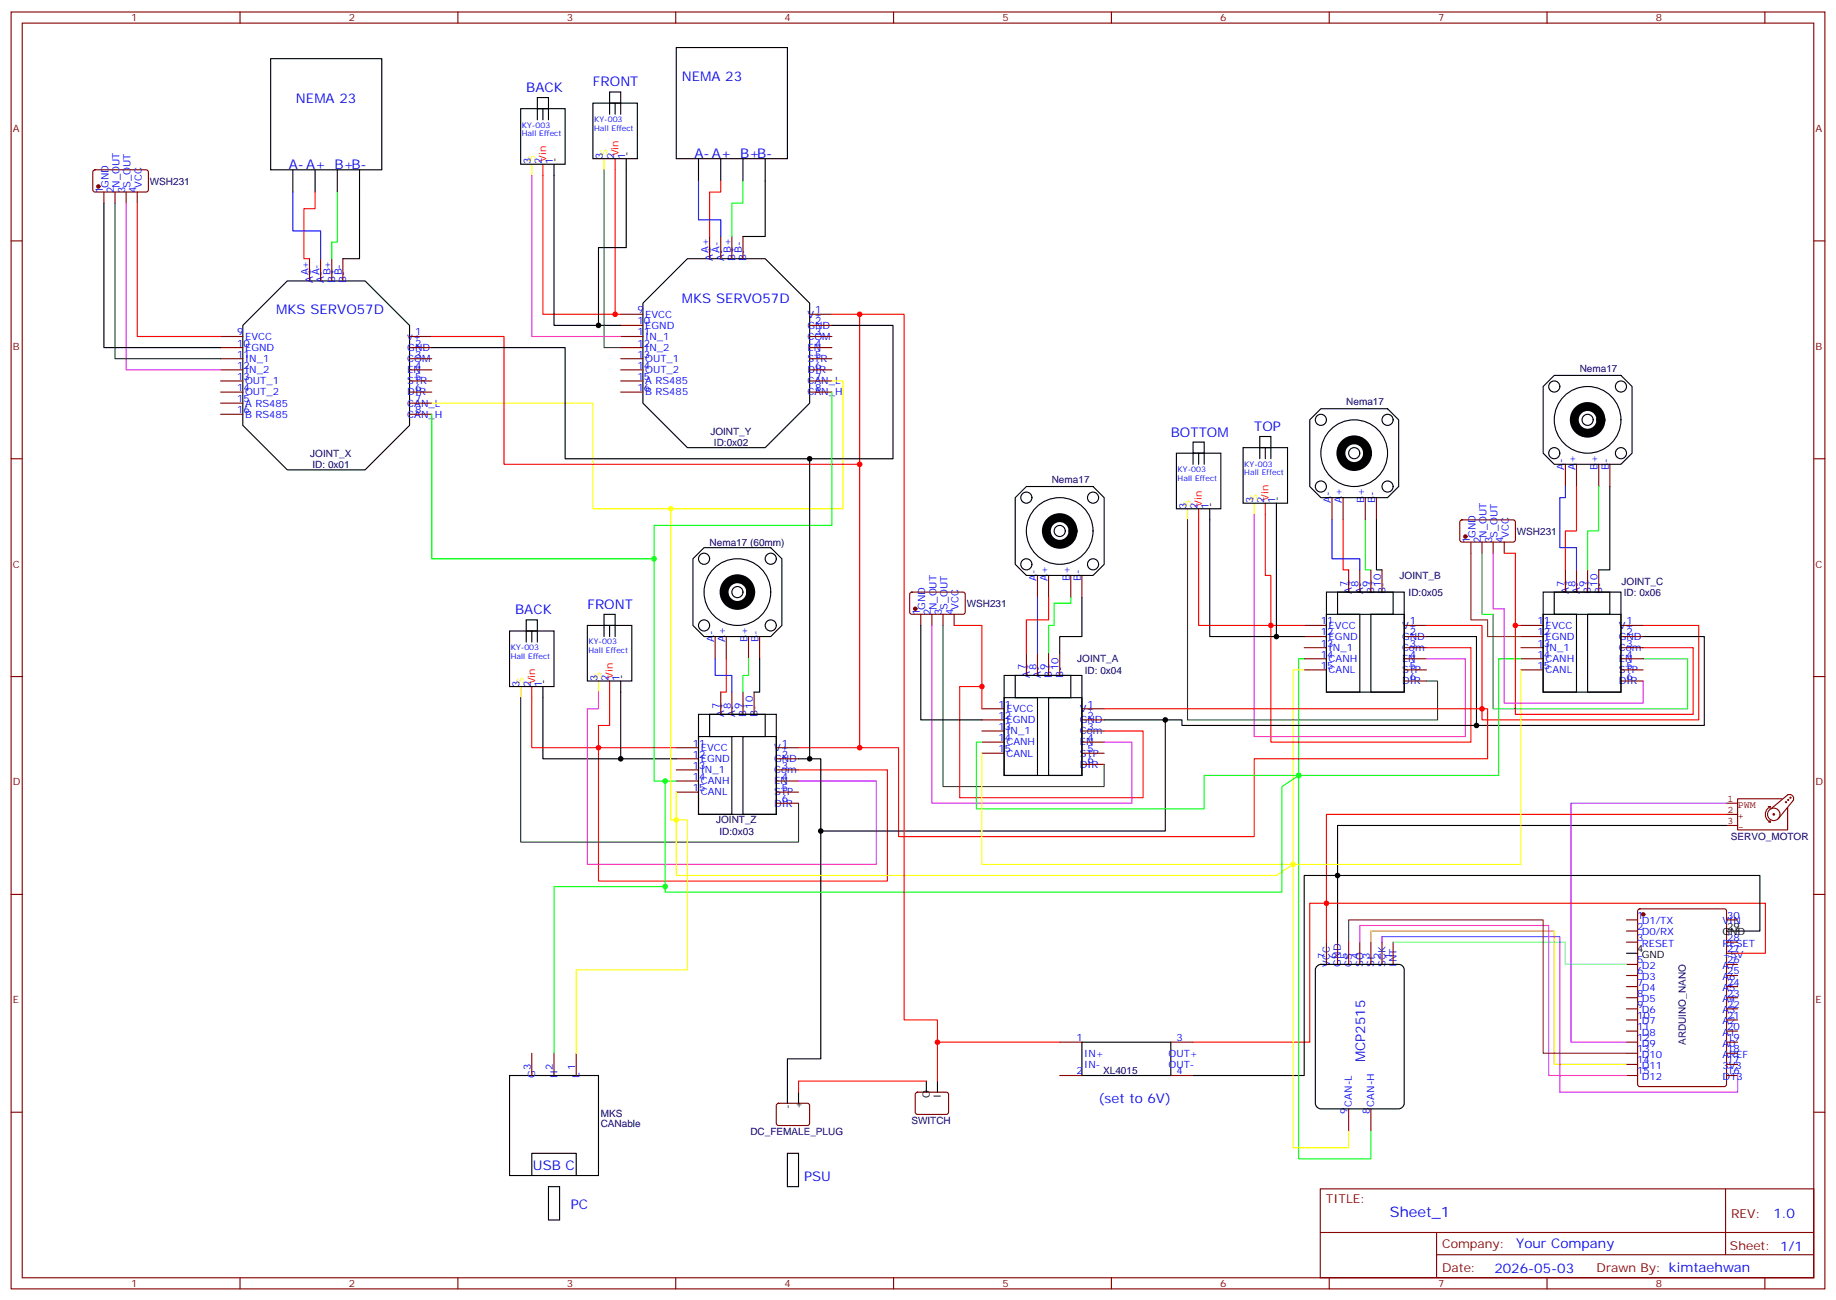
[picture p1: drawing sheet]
<svg xmlns="http://www.w3.org/2000/svg" width="583mm" height="413mm" viewBox="0 0 583 413" stroke-linecap="round" stroke-linejoin="round" font-family="sans-serif">
<g fill="none" stroke="#870000" stroke-width=".35">
<path d="M3.5 3.8h575.8v405.4h-575.8zM7.1 7.3h568.6v398.3h-568.6zM76.2 3.8v3.5M145.3 3.8v3.5M214.5 3.8v3.5M283.6 3.8v3.5M352.8 3.8v3.5M421.9 3.8v3.5M491.1 3.8v3.5M560.2 3.8v3.5M29.7 54.1l.5-.2 16.5 .1 .4 .6-.1 5.9-.6 .5-16.5-.1-.4-.6v-5.7zM3.5 76.5h3.6"/>
<path d="M33 61v3.5M36.5 61v3.5M40 61v3.5M43.6 61v3.5M225.2 75.1v7M228.8 75.1v7M232.3 75.1v7M235.8 75.1v7M575.7 76.5h3.6M98.2 82.1v7.1M101.8 82.1v7.1M105.3 82.1v7.1"/>
<path d="M108.8 82.1v7.1M197 99.8h7.1M257 99.8h7.1M70 106.8h7.1M70 110.3h7.1M70 113.9h7.1M70 117.4h7.1M130 106.8h7.1M130 110.3h7.1M130 113.9h7.1M130 117.4h7.1M197 103.3h7.1"/>
<path d="M197 106.8h7.1M197 110.3h7.1M197 113.9h7.1M197 117.4h7.1M257 103.3h7.1M257 106.8h7.1M257 110.3h7.1M257 113.9h7.1M257 117.4h7.1M70 120.9h7.1M70 124.5h7.1M70 128h7.1"/>
<path d="M70 131.5h7.1M130 120.9h7.1M130 124.5h7.1M130 128h7.1M130 131.5h7.1M197 120.9h7.1M197 124.5h7.1M257 120.9h7.1M257 124.5h7.1M3.5 145.6h3.6M422.8 158v7M426.3 158v7"/>
<path d="M433.4 158v7M436.9 158v7M496.9 147.4v7M500.4 147.4v7M507.5 147.4v7M511 147.4v7M575.7 145.6h3.6M463.6 165.2l.5-.2 16.5 .1 .4 .6-.1 6-.6 .4-16.5-.1-.4-.6v-5.7zM466.9 172.1v3.5M470.4 172.1v3.5M474 172.1v3.5M477.5 172.1v3.5"/>
<path d="M289 188.2l.5-.2h16.5l.4 .7-.1 5.9-.6 .4-16.5-.1-.5-.6v-5.6zM292.3 195v3.5M295.8 195v3.5M299.3 195v3.5M302.9 195v3.5M329.3 182.7v7M332.8 182.7v7M339.9 182.7v7M343.4 182.7v7M414 198.5h7M428.1 180.9v7.1M431.6 180.9v7.1"/>
<path d="M435.2 180.9v7.1M438.7 180.9v7.1M445.7 198.5h7.1M482.8 198.5h7M496.9 180.9v7.1M500.4 180.9v7.1M503.9 180.9v7.1M507.5 180.9v7.1M514.5 198.5h7.1M3.5 214.8h3.6M227 202.1v7M228.8 219.7v7.1"/>
<path d="M230.5 202.1v7M232.3 219.7v7.1M235.8 219.7v7.1M237.6 202.1v7M239.4 219.7v7.1M241.1 202.1v7M325.8 207.4v7M329.3 207.4v7M332.8 207.4v7M336.4 207.4v7M414 202.1h7M414 205.6h7"/>
<path d="M414 209.1h7M414 212.7h7M445.7 202.1h7.1M445.7 205.6h7.1M445.7 209.1h7.1M445.7 212.7h7.1M445.7 216.2h7.1M482.8 202.1h7M482.8 205.6h7M482.8 209.1h7M482.8 212.7h7M514.5 202.1h7.1"/>
<path d="M514.5 205.6h7.1M514.5 209.1h7.1M514.5 212.7h7.1M514.5 216.2h7.1M575.7 214.8h3.6M214.7 237.3h7M246.4 237.3h7.1M311.7 225h7M311.7 228.5h7M311.7 232.1h7M311.7 235.6h7M311.7 239.1h7"/>
<path d="M343.4 225h7.1M343.4 228.5h7.1M343.4 232.1h7.1M343.4 235.6h7.1M343.4 239.1h7.1M214.7 240.9h7M214.7 244.4h7M214.7 247.9h7M214.7 251.5h7M246.4 240.9h7.1M246.4 244.4h7.1M246.4 247.9h7.1"/>
<path d="M246.4 251.5h7.1M246.4 255h7.1M343.4 242.6h7.1M3.5 283.9h3.6M421 299.1v7M424.6 299.1v7M428.1 299.1v7M431.6 299.1v7M435.2 299.1v7M438.7 299.1v7M442.2 299.1v7M516.3 292h3.5"/>
<path d="M516.3 295.6h3.5M516.3 299.1h3.5M520.1 288.7l.4-.2h26.8l.7 .4v55.3l-.4 .7h-27.1l-.6-.4-.1-55.3zM548 292h3.6M548 299.1h3.6M575.7 283.9h3.6M516.3 306.1h3.5M516.3 309.7h3.5M516.3 313.2h3.5M516.3 316.7h3.5M548 306.1h3.6M548 309.7h3.6"/>
<path d="M548 313.2h3.6M548 316.7h3.6M548 302.6h3.6M168.8 334.4v7M175.9 334.4v7M182.9 334.4v7M336.4 330.8h7M371.7 330.8h7M516.3 320.3h3.5M516.3 323.8h3.5M516.3 327.3h3.5M516.3 330.8h3.5"/>
<path d="M516.3 334.4h3.5M516.3 337.9h3.5M548 320.3h3.6M548 323.8h3.6M548 327.3h3.6M548 330.8h3.6M548 334.4h3.6M548 337.9h3.6M3.5 353.1h3.6M246.6 350.4l.5-.2 9.5 .1 .4 .6-.1 6-.6 .4-9.5-.1-.4-.6v-5.7zM290.7 346.9l.5-.2 9.5 .1 .4 .6-.1 5.9-.6 .5-9.5-.1-.4-.6v-5.7zM336.4 341.4h7"/>
<path d="M371.7 341.4h7M428.1 352v7.1M435.2 352v7.1M516.3 341.4h3.5M548 341.4h3.6M575.7 353.1h3.6M419.1 377.4h156.6v28.2h-156.6zM547.7 377.4v20.9M419.1 391.2h156.5M456 398.3h119.6M456 391.2v14.2M76.2 405.6v3.6"/>
<path d="M145.3 405.6v3.6M214.5 405.6v3.6M283.6 405.6v3.6M352.8 405.6v3.6M421.9 405.6v3.6M491.1 405.6v3.6M560.2 405.6v3.6"/>
</g>
<g fill="#870000" stroke="#870000" stroke-width=".35">
<circle cx="521.6" cy="290.3" r=".53"/>
<circle cx="465.1" cy="170.3" r=".53"/>
<circle cx="290.5" cy="193.3" r=".53"/>
<circle cx="31.2" cy="59.2" r=".53"/>
</g>
<g fill="none" stroke="#000" stroke-width=".35">
<path d="M85.9 18.6h35.3v35.3h-35.3zM214.7 15.1h35.2v35.3h-35.2zM165.3 34.5h14.1v17.6h-14.1zM170.6 31h3.5v3.5h-3.5zM170.6 34.5v3.5M172.3 34.5v3.5M174.1 34.5v3.5M188.2 32.7h14.1v17.7h-14.1zM193.5 29.2h3.5v3.5h-3.5zM193.5 32.7v3.6M195.3 32.7v3.6M197 32.7v3.6"/>
<path d="M93 53.9v7.1M100 53.9v7.1M107.1 53.9v7.1M114.1 53.9v28.2h-5.3M175.9 52.1v51.2h21.1M198.8 50.4v28.2h-8.8v24.7M221.7 50.4v7M228.8 50.4v7M235.8 50.4v7M242.9 50.4v24.7h-7.1M33 64.5v45.8h37M91.2 89.2h24.7l14.1 14.1v31.7l-14.1 14.2h-24.7l-14.1-14.2v-31.7z"/>
<path d="M204.1 96.2l14.1-14.1h24.7l14.1 14.1v31.8l-14.1 14.1h-24.7l-14.1-14.1zM264.1 103.3h19.4v42.3h-104.1v-35.3h-42.3M399.9 138.6h3.5v3.5h-3.5zM415.7 133.3l3.6-3.5h21.1l3.6 3.5v21.1l-3.6 3.6h-21.1l-3.6-3.6zM489.8 122.7l3.6-3.5h21.1l3.6 3.5v21.2l-3.6 3.5h-21.1l-3.6-3.5zM257 145.6v95.3M322.3 158l3.5-3.6h21.2l3.5 3.6v21.1l-3.5 3.6h-21.2l-3.5-3.6zM373.4 143.9h14.1v17.6h-14.1zM378.7 140.3h3.5v3.6h-3.5zM378.7 143.9v3.5M380.5 143.9v3.5M382.2 143.9v3.5"/>
<path d="M394.6 142.1h14.1v17.6h-14.1zM399.9 142.1v3.5M401.6 142.1v3.5M403.4 142.1v3.5M405.2 159.7v42.4h8.8M511 154.4v26.5h-3.5M220 177.4l3.5-3.6h21.2l3.5 3.6v21.1l-3.5 3.6h-21.2l-3.5-3.6zM384 161.5v40.6h21.2M436.9 165v15.9h1.8M167 196.8h3.6v3.5h-3.6zM186.4 198.5h14.2v17.7h-14.2zM191.7 195h3.6v3.5h-3.6z"/>
<path d="M191.7 198.5v3.6M193.5 198.5v3.6M195.3 198.5v3.6M292.3 198.5v30h19.4M343.4 189.7v12.4h-7v5.3M421 195h10.6v24.7h-10.6zM421 188h24.7v31.7h-24.7zM424.6 188h17.6v7h-17.6zM435.2 195h10.5v24.7h-10.5zM489.8 195h10.6v24.7h-10.6zM489.8 188h24.7v31.7h-24.7zM493.4 188h17.6v7h-17.6z"/>
<path d="M503.9 195h10.6v24.7h-10.6zM161.7 200.3h14.2v17.6h-14.2zM167 200.3v3.5M168.8 200.3v3.5M170.6 200.3v3.5M172.3 217.9v23h24.7M197 216.2v24.7h17.7M241.1 209.1v10.6h-1.7M318.7 214.4h24.7v31.8h-24.7zM322.3 214.4h17.6v7.1h-17.6zM452.8 202.1h15.9v28.2h72.3v-28.2h-19.4M221.7 233.8h10.6v24.7h-10.6z"/>
<path d="M221.7 226.8h24.7v31.7h-24.7zM225.2 226.8h17.7v7h-17.7zM235.8 233.8h10.6v24.7h-10.6zM318.7 221.5h10.6v24.7h-10.6zM332.8 221.5h10.6v24.7h-10.6zM350.5 228.5h24.7v1.8h93.5M369.9 228.5v35.3h-109.4M253.5 240.9h7v95.2h-10.6v14.1M548 262h-123.4v37.1M548 295.6h10.6v-17.7h-144.6v63.5h-35.3M418.1 306.7l1.2-.6h24.7l.9 .3 .6 .6 .2 .9v42.3l-.2 .9-.7 .7-.8 .2h-24.7l-.9-.3-.6-.7-.3-.8v-42.3zM516.3 302.6h3.5"/>
<path d="M343.4 330.8h28.3v10.6h-28.3zM161.7 341.4h28.3v31.8h-28.3zM253.5 346.7v3.5M294 343.2v3.5M297.6 343.2v3.5M168.8 373.2v-7.1h14.1v7.1M174.1 376.7h3.5v10.6h-3.5zM249.9 366.1h3.6v10.6h-3.6z"/>
<circle cx="419.3" cy="133.3" r="1.76"/>
<circle cx="440.4" cy="133.3" r="1.76"/>
<circle cx="493.4" cy="122.7" r="1.76"/>
<circle cx="503.9" cy="133.3" r="10.6"/>
<circle cx="503.9" cy="133.3" r="1.76"/>
<circle cx="514.5" cy="122.7" r="1.76"/>
<circle cx="325.8" cy="158" r="1.76"/>
<circle cx="347" cy="158" r="1.76"/>
<circle cx="419.3" cy="154.4" r="1.76"/>
<circle cx="429.9" cy="143.9" r="10.6"/>
<circle cx="429.9" cy="143.9" r="1.76"/>
<circle cx="440.4" cy="154.4" r="1.76"/>
<circle cx="493.4" cy="143.9" r="1.76"/>
<circle cx="514.5" cy="143.9" r="1.76"/>
<circle cx="223.5" cy="177.4" r="1.76"/>
<circle cx="244.7" cy="177.4" r="1.76"/>
<circle cx="325.8" cy="179.1" r="1.76"/>
<circle cx="336.4" cy="168.6" r="10.6"/>
<circle cx="336.4" cy="168.6" r="1.76"/>
<circle cx="347" cy="179.1" r="1.76"/>
<circle cx="223.5" cy="198.5" r="1.76"/>
<circle cx="234.1" cy="188" r="10.6"/>
<circle cx="234.1" cy="188" r="1.76"/>
<circle cx="244.7" cy="198.5" r="1.76"/>
</g>
<g fill="none" stroke="#850000" stroke-width=".35">
<path d="M548 255h3.6M548 258.5h3.6M561.3 256h.7M562 256l-.2 .6M562 256.1a2.68 2.68 0 0 0-1.6 2.4 2.68 2.68 0 0 0 1.6 2.5M562.2 256.8l5.2-4.5a1.31 1.31 0 0 1 1.6 .3 1.31 1.31 0 0 1 .2 1.5l-4.8 5.8M563.3 258.5l-.3-.2-.2 .2 .4 .2M565 258.5a1.98 1.98 0 0 0-2.9-1.7 1.98 1.98 0 0 0-.1 3.4 1.98 1.98 0 0 0 3-1.5M565.7 253.6h-14.1v9.9h15.8v-7.1M567.1 254.6l-.2-.1-.2 .1 .3 .2M567.8 253.9l-.2-.1-.2 .1 .4 .1M568.5 253.2l-.2-.2-.2 .2 .4 .1"/>
<path d="M548 262h3.6M561.4 261h.6M561.8 260.5l.2 .5"/>
</g>
<path d="M548 255h-49.3v75.8h17.6M438.7 299.1v-1.8h56.4v49.4h56.5v-5.3" fill="none" stroke="#90f" stroke-width=".35"/>
<path d="M442.2 299.1h54.7v7h19.4" fill="none" stroke="#0ff" stroke-width=".35"/>
<path d="M435.2 299.1v-3.5h58.2v42.3h22.9" fill="none" stroke="#f90" stroke-width=".35"/>
<path d="M168.8 55.7v51.1h28.2M40 64.5v52.9h30M398.1 163.3v70.5h67v-24.7h-12.3M474 175.6v17.7h3.5v29.9h44.1v-7M295.8 198.5v56.5h63.5v-19.4h-8.8M190 219.7v5.3h-3.6v49.4h91.8v-26.5h-24.7M431.6 299.1v-5.3h60v47.6h24.7" fill="none" stroke="#f0f" stroke-width=".35"/>
<path d="M428.1 299.1v-7.1h61.7v42.4h26.5" fill="none" stroke="#633" stroke-width=".35"/>
<g fill="none" stroke="#f00" stroke-width=".35">
<path d="M172.3 52.1v47.7h23M195.3 50.4v49.4h1.7M228.8 57.4v3.6h-3.6v14.1M43.6 64.5v42.3h26.4M100 61v5.3h-3.5v15.8h1.7M264.1 99.8h22.9v224h10.6v7M272.9 99.8v137.5M137.1 106.8h22.9v40.6h112.9M401.6 159.7v23h1.8v15.8h-22.9v-37M500.4 154.4v14.2h-3.5v12.3M426.3 165v15.9h1.8M477.5 175.6h3.5v22.9"/>
<path d="M302.9 198.5h8.8v26.5M332.8 189.7v7.1h-7v10.6M414 198.5h-10.6v37.1h63.5v-30h-14.1M452.8 198.5h17.6v30h68.8v-30h-17.6M482.8 198.5h-1.8v28.3h56.5v-21.2h-15.9M193.5 216.2v14.1h-3.5v7h-21.2v-19.4M230.5 209.1v10.6h-1.7M311.7 217.9h-7.1v35.3h58.2v-21.1h-12.3M214.7 237.3h-24.7v42.4h91.7v-35.3h-28.2M350.5 225h121.7v15.9h-74.1v24.7h-112.9v-28.3h-31.7M548 258.5h-127v28.2h-5.3v44.1h-37M421 299.1v-12.4h139.4v15.9h-8.8"/>
<path d="M336.4 330.8h-38.8v12.4M294 343.2h-40.5v3.5"/>
</g>
<g fill="none" stroke="#000" stroke-width="2.8">
<circle cx="503.9" cy="133.3" r="4.2"/>
<circle cx="429.9" cy="143.9" r="4.2"/>
<circle cx="336.4" cy="168.6" r="4.2"/>
<circle cx="234.1" cy="188" r="4.2"/>
</g>
<g fill="none" stroke="#0f0" stroke-width=".35">
<path d="M235.8 57.4v7.1h-3.5v10.6M107.1 61v15.8h-1.8v5.3M137.1 131.5v45.9h70.5M264.1 124.5v42.3h-56.5v81.1h3.5M507.5 154.4v14.2h-3.6v12.3M433.4 165v15.9h1.8M339.9 189.7v1.8h-5.3v7h-1.8v8.9M237.6 209.1v5.3h-1.8v5.3M414 209.1h-1.8v158.8h23v-8.8M482.8 209.1h-7.1v37.1h-63.5M311.7 235.6h-1.8v21.2h72.3v-10.6h30M412.2 246.2l-5.3 3.5v33.5h-195.8v-35.3h3.6"/>
<path d="M211.1 281.4h-35.2v53"/>
</g>
<path d="M137.1 128h51.1v33.5h24.7M264.1 120.9h3.5v40.6h-54.7v98.8h5.3v47.6h-35.3v26.5M414 212.7h-3.5v151.6h17.6v-5.2M482.8 212.7v61.7h-72.3M311.7 239.1v35.3h98.8M214.7 251.5v26.4h190.5l5.3-3.5" fill="none" stroke="#ff0" stroke-width=".35"/>
<path d="M466.9 175.6v21.2h5.3v5.3h10.6" fill="none" stroke="#630" stroke-width=".35"/>
<path d="M470.4 175.6v19.4h3.6v30h61.7v-15.9h-14.1" fill="none" stroke="#390" stroke-width=".35"/>
<path d="M168.8 52.1v3.6M191.7 50.4v3.5M398.1 159.7v3.6M376.9 161.5v3.5M165.3 217.9v3.6M190 216.2v3.5" fill="none" stroke="#fc0" stroke-width=".35"/>
<path d="M191.7 53.9v56.4h5.3M376.9 165v63.5h79.4v-12.3h-3.5M299.3 198.5v51.2h51.2v-7.1M165.3 221.5v45.8h88.2v-12.3" fill="none" stroke="#360" stroke-width=".35"/>
<path d="M36.5 64.5v49.4h33.5" fill="none" stroke="#060" stroke-width=".35"/>
<path d="M221.7 57.4v12.4h7.1v5.3M93 61v12.3h8.8v8.8M496.9 154.4v3.6h-1.8v15.8h5.3v7.1M422.8 165v12.4h8.8v3.5M329.3 189.7v17.7M227 209.1v5.3h5.3v5.3" fill="none" stroke="#00f" stroke-width=".35"/>
<circle cx="421" cy="286.7" r=".88" fill="#c00"/>
<circle cx="424.6" cy="277.9" r=".88" fill="#000"/>
<circle cx="412.2" cy="246.2" r=".88" fill="#0f0"/>
<g fill="#f00">
<circle cx="481" cy="198.5" r=".88"/>
<circle cx="403.4" cy="198.5" r=".88"/>
</g>
<g fill="#000">
<circle cx="405.2" cy="202.1" r=".88"/>
<circle cx="468.7" cy="230.3" r=".88"/>
</g>
<g fill="#f00">
<circle cx="311.7" cy="217.9" r=".88"/>
<circle cx="470.4" cy="225" r=".88"/>
</g>
<circle cx="197" cy="240.9" r=".88" fill="#000"/>
<circle cx="190" cy="237.3" r=".88" fill="#f00"/>
<g fill="#000">
<circle cx="369.9" cy="228.5" r=".88"/>
<circle cx="260.5" cy="263.8" r=".88"/>
</g>
<circle cx="410.5" cy="274.4" r=".88" fill="#ff0"/>
<circle cx="412.2" cy="246.2" r=".88" fill="#0f0"/>
<g fill="#f00">
<circle cx="195.3" cy="99.8" r=".88"/>
<circle cx="297.6" cy="330.8" r=".88"/>
<circle cx="272.9" cy="237.3" r=".88"/>
</g>
<circle cx="214.7" cy="260.3" r=".88" fill="#ff0"/>
<circle cx="190" cy="103.3" r=".88" fill="#000"/>
<circle cx="272.9" cy="99.8" r=".88" fill="#f00"/>
<circle cx="212.9" cy="161.5" r=".88" fill="#ff0"/>
<circle cx="272.9" cy="147.4" r=".88" fill="#f00"/>
<g fill="#0f0">
<circle cx="211.1" cy="247.9" r=".88"/>
<circle cx="211.1" cy="281.4" r=".88"/>
<circle cx="207.6" cy="177.4" r=".88"/>
</g>
<g fill="#000">
<circle cx="257" cy="145.6" r=".88"/>
<circle cx="257" cy="240.9" r=".88"/>
</g>
<text font-size="4.6" fill="#00f" x="441.2" y="386.4">Sheet_1</text>
<g font-size="4.2" fill="#00f">
<text x="167" y="29.2">BACK</text>
<text x="188.2" y="27.4">FRONT</text>
<text x="216.4" y="25.7">NEMA 23</text>
<text x="94" y="32.6">NEMA 23</text>
<text x="91.6" y="53.7">A-A+ B+B-</text>
<text x="220.4" y="50.1">A-A+ B+B-</text>
<text x="87.7" y="99.8">MKS SERVO57D</text>
<text x="216.4" y="96.2">MKS SERVO57D</text>
<text x="398.1" y="136.8">TOP</text>
<text x="371.7" y="138.6">BOTTOM</text>
<text x="163.5" y="195">BACK</text>
<text x="186.4" y="193.3">FRONT</text>
<text x="433.3" y="337.2" transform="rotate(-90 433.3 337.2)">MCP2515</text>
<text x="348.7" y="350.2">(set to 6V)</text>
<text x="169.2" y="371.3">USB C</text>
<text x="255.2" y="374.9">PSU</text>
<text x="181.2" y="383.8">PC</text>
<text x="562.9" y="386.7">1.0</text>
<text x="481.3" y="396.2">Your Company</text>
<text x="474.4" y="404">2026-05-03</text>
</g>
<g font-size="3.9" fill="#800">
<text x="420.9" y="382">TITLE:</text>
<text x="549.5" y="386.7">REV:</text>
<text x="457.8" y="396.2">Company:</text>
<text x="549.1" y="396.8">Sheet: 1/1</text>
<text x="457.8" y="403.9">Date:</text>
<text x="506.8" y="403.9">Drawn By: kimtaehwan</text>
</g>
<g font-size="3.2" fill="#800">
<text x="41.6" y="6.8">1</text>
<text x="110.8" y="6.8">2</text>
<text x="179.9" y="6.8">3</text>
<text x="249.1" y="6.8">4</text>
<text x="318.2" y="6.8">5</text>
<text x="387.3" y="6.8">6</text>
<text x="456.5" y="6.8">7</text>
<text x="525.6" y="6.8">8</text>
<text x="4.1" y="41.9">A</text>
<text x="576.3" y="41.9">A</text>
<text x="4.1" y="111.1">B</text>
<text x="576.3" y="111.1">B</text>
<text x="4.1" y="180.2">C</text>
<text x="576.3" y="180.2">C</text>
<text x="4.1" y="249.3">D</text>
<text x="576.3" y="249.3">D</text>
<text x="4.1" y="318.5">E</text>
<text x="576.3" y="318.5">E</text>
<text x="41.6" y="408.6">1</text>
<text x="110.8" y="408.6">2</text>
<text x="179.9" y="408.6">3</text>
<text x="249.1" y="408.6">4</text>
<text x="318.2" y="408.6">5</text>
<text x="387.3" y="408.6">6</text>
<text x="456.5" y="408.6">7</text>
<text x="525.6" y="408.6">8</text>
</g>
<g font-size="3.2" fill="#00f">
<text x="168.5" y="52.1" transform="rotate(-90 168.5 52.1)">3</text>
<text x="172" y="52.1" transform="rotate(-90 172 52.1)">2</text>
<text x="175.5" y="52.1" transform="rotate(-90 175.5 52.1)">1</text>
<text x="191.4" y="50.4" transform="rotate(-90 191.4 50.4)">3</text>
<text x="194.9" y="50.4" transform="rotate(-90 194.9 50.4)">2</text>
<text x="198.4" y="50.4" transform="rotate(-90 198.4 50.4)">1</text>
<text x="34.4" y="59.7" transform="rotate(-90 34.4 59.7)">GND</text>
<text x="37.9" y="59.7" transform="rotate(-90 37.9 59.7)">N_OUT</text>
<text x="41.5" y="59.7" transform="rotate(-90 41.5 59.7)">S_OUT</text>
<text x="45" y="59.7" transform="rotate(-90 45 59.7)">VCC</text>
<text x="32.6" y="61.1" transform="rotate(-90 32.6 61.1)">1</text>
<text x="36.2" y="61.1" transform="rotate(-90 36.2 61.1)">2</text>
<text x="39.7" y="61.1" transform="rotate(-90 39.7 61.1)">3</text>
<text x="43.2" y="61.1" transform="rotate(-90 43.2 61.1)">4</text>
<text x="224.9" y="80.4" transform="rotate(-90 224.9 80.4)">A+</text>
<text x="226.3" y="82.8" transform="rotate(-90 226.3 82.8)">A+</text>
<text x="228.4" y="80.4" transform="rotate(-90 228.4 80.4)">A-</text>
<text x="229.8" y="82.8" transform="rotate(-90 229.8 82.8)">A-</text>
<text x="232" y="80.4" transform="rotate(-90 232 80.4)">B+</text>
<text x="233.4" y="82.8" transform="rotate(-90 233.4 82.8)">B+</text>
<text x="235.5" y="80.4" transform="rotate(-90 235.5 80.4)">B-</text>
<text x="236.9" y="82.8" transform="rotate(-90 236.9 82.8)">B-</text>
<text x="97.9" y="87.4" transform="rotate(-90 97.9 87.4)">A+</text>
<text x="99.3" y="89.9" transform="rotate(-90 99.3 89.9)">A+</text>
<text x="101.4" y="87.4" transform="rotate(-90 101.4 87.4)">A-</text>
<text x="102.8" y="89.9" transform="rotate(-90 102.8 89.9)">A-</text>
<text x="105" y="87.4" transform="rotate(-90 105 87.4)">B+</text>
<text x="106.4" y="89.9" transform="rotate(-90 106.4 89.9)">B+</text>
<text x="108.5" y="87.4" transform="rotate(-90 108.5 87.4)">B-</text>
<text x="109.9" y="89.9" transform="rotate(-90 109.9 89.9)">B-</text>
<text x="202.3" y="99.4">9</text>
<text x="204.8" y="100.8">EVCC</text>
<text x="256.3" y="100.8">V+</text>
<text x="258.8" y="99.4">1</text>
<text x="75.3" y="106.5">9</text>
<text x="77.8" y="107.9">EVCC</text>
<text x="129.3" y="107.9">v+</text>
<text x="131.8" y="106.5">1</text>
<text x="202.3" y="102.9">10</text>
<text x="202.3" y="106.5">11</text>
<text x="204.8" y="104.4">EGND</text>
<text x="204.8" y="107.9">IN_1</text>
<text x="256.3" y="104.4">GND</text>
<text x="256.3" y="107.9">COM</text>
<text x="258.8" y="102.9">2</text>
<text x="258.8" y="106.5">3</text>
<text x="75.3" y="110">10</text>
<text x="75.3" y="113.5">11</text>
<text x="77.8" y="111.4">EGND</text>
<text x="129.3" y="111.4">GND</text>
<text x="131.8" y="110">2</text>
<text x="131.8" y="113.5">3</text>
<text x="202.3" y="110">12</text>
<text x="202.3" y="113.5">13</text>
<text x="204.8" y="111.4">IN_2</text>
<text x="256.3" y="111.4">EN</text>
<text x="258.8" y="110">4</text>
<text x="258.8" y="113.5">5</text>
<text x="75.3" y="117.1">12</text>
<text x="77.8" y="114.9">IN_1</text>
<text x="77.8" y="118.5">IN_2</text>
<text x="129.3" y="114.9">COM</text>
<text x="129.3" y="118.5">EN</text>
<text x="131.8" y="117.1">4</text>
<text x="202.3" y="117.1">14</text>
<text x="204.8" y="114.9">OUT_1</text>
<text x="204.8" y="118.5">OUT_2</text>
<text x="256.3" y="114.9">STR</text>
<text x="256.3" y="118.5">DIR</text>
<text x="258.8" y="117.1">6</text>
<text x="75.3" y="120.6">13</text>
<text x="75.3" y="124.1">14</text>
<text x="77.8" y="122">OUT_1</text>
<text x="77.8" y="125.5">OUT_2</text>
<text x="129.3" y="122">STR</text>
<text x="129.3" y="125.5">DIR</text>
<text x="131.8" y="120.6">5</text>
<text x="131.8" y="124.1">6</text>
<text x="202.3" y="120.6">15</text>
<text x="202.3" y="124.1">16</text>
<text x="204.8" y="122">A RS485</text>
<text x="204.8" y="125.5">B RS485</text>
<text x="256.3" y="122">CAN_L</text>
<text x="256.3" y="125.5">CAN_H</text>
<text x="258.8" y="120.6">7</text>
<text x="258.8" y="124.1">8</text>
<text x="75.3" y="127.6">15</text>
<text x="75.3" y="131.2">16</text>
<text x="77.8" y="129">A RS485</text>
<text x="129.3" y="129">CAN_L</text>
<text x="131.8" y="127.6">7</text>
<text x="131.8" y="131.2">8</text>
<text x="77.8" y="132.6">B RS485</text>
<text x="129.3" y="132.6">CAN_H</text>
<text x="496.5" y="149.2" transform="rotate(-90 496.5 149.2)">A-</text>
<text x="500.1" y="149.2" transform="rotate(-90 500.1 149.2)">A+</text>
<text x="507.1" y="149.2" transform="rotate(-90 507.1 149.2)">B+</text>
<text x="510.6" y="149.2" transform="rotate(-90 510.6 149.2)">B-</text>
<text x="376.6" y="161.5" transform="rotate(-90 376.6 161.5)">3</text>
<text x="380.1" y="161.5" transform="rotate(-90 380.1 161.5)">2</text>
<text x="383.6" y="161.5" transform="rotate(-90 383.6 161.5)">1</text>
<text x="397.8" y="159.7" transform="rotate(-90 397.8 159.7)">3</text>
<text x="401.3" y="159.7" transform="rotate(-90 401.3 159.7)">2</text>
<text x="404.8" y="159.7" transform="rotate(-90 404.8 159.7)">1</text>
<text x="422.5" y="159.7" transform="rotate(-90 422.5 159.7)">A-</text>
<text x="426" y="159.7" transform="rotate(-90 426 159.7)">A+</text>
<text x="433" y="159.7" transform="rotate(-90 433 159.7)">B+</text>
<text x="436.6" y="159.7" transform="rotate(-90 436.6 159.7)">B-</text>
<text x="466.5" y="172.3" transform="rotate(-90 466.5 172.3)">1</text>
<text x="468.3" y="170.8" transform="rotate(-90 468.3 170.8)">GND</text>
<text x="470.1" y="172.3" transform="rotate(-90 470.1 172.3)">2</text>
<text x="471.8" y="170.8" transform="rotate(-90 471.8 170.8)">N_OUT</text>
<text x="473.6" y="172.3" transform="rotate(-90 473.6 172.3)">3</text>
<text x="475.4" y="170.8" transform="rotate(-90 475.4 170.8)">S_OUT</text>
<text x="477.1" y="172.3" transform="rotate(-90 477.1 172.3)">4</text>
<text x="478.9" y="170.8" transform="rotate(-90 478.9 170.8)">VCC</text>
<text x="329" y="184.4" transform="rotate(-90 329 184.4)">A-</text>
<text x="332.5" y="184.4" transform="rotate(-90 332.5 184.4)">A+</text>
<text x="339.5" y="184.4" transform="rotate(-90 339.5 184.4)">B+</text>
<text x="343.1" y="184.4" transform="rotate(-90 343.1 184.4)">B-</text>
<text x="427.7" y="186.2" transform="rotate(-90 427.7 186.2)">7</text>
<text x="429.2" y="188.7" transform="rotate(-90 429.2 188.7)">A+</text>
<text x="431.3" y="186.2" transform="rotate(-90 431.3 186.2)">8</text>
<text x="432.7" y="188.7" transform="rotate(-90 432.7 188.7)">A-</text>
<text x="434.8" y="186.2" transform="rotate(-90 434.8 186.2)">9</text>
<text x="436.2" y="188.7" transform="rotate(-90 436.2 188.7)">B+</text>
<text x="438.3" y="186.2" transform="rotate(-90 438.3 186.2)">10</text>
<text x="439.7" y="188.7" transform="rotate(-90 439.7 188.7)">B-</text>
<text x="496.5" y="186.2" transform="rotate(-90 496.5 186.2)">7</text>
<text x="497.9" y="188.7" transform="rotate(-90 497.9 188.7)">A+</text>
<text x="500.1" y="186.2" transform="rotate(-90 500.1 186.2)">8</text>
<text x="501.5" y="188.7" transform="rotate(-90 501.5 188.7)">A-</text>
<text x="503.6" y="186.2" transform="rotate(-90 503.6 186.2)">9</text>
<text x="505" y="188.7" transform="rotate(-90 505 188.7)">B+</text>
<text x="507.1" y="186.2" transform="rotate(-90 507.1 186.2)">10</text>
<text x="508.5" y="188.7" transform="rotate(-90 508.5 188.7)">B-</text>
<text x="291.9" y="195.2" transform="rotate(-90 291.9 195.2)">1</text>
<text x="293.7" y="193.7" transform="rotate(-90 293.7 193.7)">GND</text>
<text x="295.5" y="195.2" transform="rotate(-90 295.5 195.2)">2</text>
<text x="297.2" y="193.7" transform="rotate(-90 297.2 193.7)">N_OUT</text>
<text x="299" y="195.2" transform="rotate(-90 299 195.2)">3</text>
<text x="300.7" y="193.7" transform="rotate(-90 300.7 193.7)">S_OUT</text>
<text x="302.5" y="195.2" transform="rotate(-90 302.5 195.2)">4</text>
<text x="304.3" y="193.7" transform="rotate(-90 304.3 193.7)">VCC</text>
<text x="226.7" y="203.8" transform="rotate(-90 226.7 203.8)">A-</text>
<text x="230.2" y="203.8" transform="rotate(-90 230.2 203.8)">A+</text>
<text x="237.2" y="203.8" transform="rotate(-90 237.2 203.8)">B+</text>
<text x="240.8" y="203.8" transform="rotate(-90 240.8 203.8)">B-</text>
<text x="419.3" y="198.2">11</text>
<text x="419.3" y="201.7">12</text>
<text x="421.7" y="199.6">EVCC</text>
<text x="421.7" y="203.1">EGND</text>
<text x="445" y="199.6">V+</text>
<text x="445" y="203.1">GND</text>
<text x="447.5" y="198.2">1</text>
<text x="447.5" y="201.7">2</text>
<text x="488.1" y="198.2">11</text>
<text x="488.1" y="201.7">12</text>
<text x="490.5" y="199.6">EVCC</text>
<text x="490.5" y="203.1">EGND</text>
<text x="513.8" y="199.6">V+</text>
<text x="513.8" y="203.1">GND</text>
<text x="516.3" y="198.2">1</text>
<text x="516.3" y="201.7">2</text>
<text x="419.3" y="205.2">13</text>
<text x="419.3" y="208.8">14</text>
<text x="421.7" y="206.7">IN_1</text>
<text x="445" y="206.7">Com</text>
<text x="447.5" y="205.2">3</text>
<text x="447.5" y="208.8">4</text>
<text x="488.1" y="205.2">13</text>
<text x="488.1" y="208.8">14</text>
<text x="490.5" y="206.7">IN_1</text>
<text x="513.8" y="206.7">Com</text>
<text x="516.3" y="205.2">3</text>
<text x="516.3" y="208.8">4</text>
<text x="325.4" y="212.7" transform="rotate(-90 325.4 212.7)">7</text>
<text x="326.8" y="215.1" transform="rotate(-90 326.8 215.1)">A+</text>
<text x="329" y="212.7" transform="rotate(-90 329 212.7)">8</text>
<text x="330.4" y="215.1" transform="rotate(-90 330.4 215.1)">A-</text>
<text x="332.5" y="212.7" transform="rotate(-90 332.5 212.7)">9</text>
<text x="333.9" y="215.1" transform="rotate(-90 333.9 215.1)">B+</text>
<text x="336" y="212.7" transform="rotate(-90 336 212.7)">10</text>
<text x="337.4" y="215.1" transform="rotate(-90 337.4 215.1)">B-</text>
<text x="419.3" y="212.3">15</text>
<text x="421.7" y="210.2">CANH</text>
<text x="421.7" y="213.7">CANL</text>
<text x="445" y="210.2">EN</text>
<text x="445" y="213.7">STP</text>
<text x="447.5" y="212.3">5</text>
<text x="447.5" y="215.8">6</text>
<text x="488.1" y="212.3">15</text>
<text x="490.5" y="210.2">CANH</text>
<text x="490.5" y="213.7">CANL</text>
<text x="513.8" y="210.2">EN</text>
<text x="513.8" y="213.7">STP</text>
<text x="516.3" y="212.3">5</text>
<text x="516.3" y="215.8">6</text>
<text x="164.9" y="217.9" transform="rotate(-90 164.9 217.9)">3</text>
<text x="168.5" y="217.9" transform="rotate(-90 168.5 217.9)">2</text>
<text x="172" y="217.9" transform="rotate(-90 172 217.9)">1</text>
<text x="189.6" y="216.2" transform="rotate(-90 189.6 216.2)">3</text>
<text x="193.1" y="216.2" transform="rotate(-90 193.1 216.2)">2</text>
<text x="196.7" y="216.2" transform="rotate(-90 196.7 216.2)">1</text>
<text x="445" y="217.2">DIR</text>
<text x="513.8" y="217.2">DIR</text>
<text x="228.4" y="225" transform="rotate(-90 228.4 225)">7</text>
<text x="229.8" y="227.5" transform="rotate(-90 229.8 227.5)">A+</text>
<text x="232" y="225" transform="rotate(-90 232 225)">8</text>
<text x="233.4" y="227.5" transform="rotate(-90 233.4 227.5)">A-</text>
<text x="235.5" y="225" transform="rotate(-90 235.5 225)">9</text>
<text x="236.9" y="227.5" transform="rotate(-90 236.9 227.5)">B+</text>
<text x="239" y="225" transform="rotate(-90 239 225)">10</text>
<text x="240.4" y="227.5" transform="rotate(-90 240.4 227.5)">B-</text>
<text x="317" y="224.6">11</text>
<text x="319.4" y="226.1">EVCC</text>
<text x="342.7" y="226.1">V+</text>
<text x="345.2" y="224.6">1</text>
<text x="317" y="228.2">12</text>
<text x="317" y="231.7">13</text>
<text x="319.4" y="229.6">EGND</text>
<text x="319.4" y="233.1">IN_1</text>
<text x="342.7" y="229.6">GND</text>
<text x="342.7" y="233.1">Com</text>
<text x="345.2" y="228.2">2</text>
<text x="345.2" y="231.7">3</text>
<text x="220" y="237">11</text>
<text x="222.4" y="238.4">EVCC</text>
<text x="245.7" y="238.4">V+</text>
<text x="248.2" y="237">1</text>
<text x="317" y="235.2">14</text>
<text x="317" y="238.8">15</text>
<text x="319.4" y="236.6">CANH</text>
<text x="342.7" y="236.6">EN</text>
<text x="345.2" y="235.2">4</text>
<text x="345.2" y="238.8">5</text>
<text x="220" y="240.5">12</text>
<text x="220" y="244.1">13</text>
<text x="222.4" y="241.9">EGND</text>
<text x="222.4" y="245.5">IN_1</text>
<text x="245.7" y="241.9">GND</text>
<text x="245.7" y="245.5">Com</text>
<text x="248.2" y="240.5">2</text>
<text x="248.2" y="244.1">3</text>
<text x="319.4" y="240.2">CANL</text>
<text x="342.7" y="240.2">STP</text>
<text x="342.7" y="243.7">DIR</text>
<text x="345.2" y="242.3">6</text>
<text x="220" y="247.6">14</text>
<text x="220" y="251.1">15</text>
<text x="222.4" y="249">CANH</text>
<text x="245.7" y="249">EN</text>
<text x="248.2" y="247.6">4</text>
<text x="248.2" y="251.1">5</text>
<text x="222.4" y="252.5">CANL</text>
<text x="245.7" y="252.5">STP</text>
<text x="245.7" y="256">DIR</text>
<text x="248.2" y="254.6">6</text>
<text x="519.6" y="291.7">1</text>
<text x="521.1" y="293.4">D1/TX</text>
<text x="546.7" y="293.4">VIN</text>
<text x="548.2" y="291.7">30</text>
<text x="519.6" y="295.2">2</text>
<text x="519.6" y="298.7">3</text>
<text x="521.1" y="297">D0/RX</text>
<text x="548.2" y="298.7">28</text>
<text x="420.7" y="304.4" transform="rotate(-90 420.7 304.4)">7</text>
<text x="424.2" y="304.4" transform="rotate(-90 424.2 304.4)">6</text>
<text x="427.7" y="304.4" transform="rotate(-90 427.7 304.4)">5</text>
<text x="431.3" y="304.4" transform="rotate(-90 431.3 304.4)">4</text>
<text x="434.8" y="304.4" transform="rotate(-90 434.8 304.4)">3</text>
<text x="438.3" y="304.4" transform="rotate(-90 438.3 304.4)">2</text>
<text x="441.9" y="304.4" transform="rotate(-90 441.9 304.4)">1</text>
<text x="519.6" y="305.8">5</text>
<text x="521.1" y="300.5">RESET</text>
<text x="546.7" y="304">+5V</text>
<text x="546.7" y="300.5">RESET</text>
<text x="548.2" y="305.8">26</text>
<text x="548.2" y="302.3">27</text>
<text x="422.1" y="306.8" transform="rotate(-90 422.1 306.8)">VCC</text>
<text x="425.6" y="306.8" transform="rotate(-90 425.6 306.8)">GND</text>
<text x="429.2" y="306.8" transform="rotate(-90 429.2 306.8)">CS</text>
<text x="432.7" y="306.8" transform="rotate(-90 432.7 306.8)">SO</text>
<text x="436.2" y="306.8" transform="rotate(-90 436.2 306.8)">SI</text>
<text x="439.7" y="306.8" transform="rotate(-90 439.7 306.8)">SCK</text>
<text x="443.3" y="306.8" transform="rotate(-90 443.3 306.8)">INT</text>
<text x="519.6" y="309.3">6</text>
<text x="521.1" y="307.6">D2</text>
<text x="521.1" y="311.1">D3</text>
<text x="546.7" y="311.1">A6</text>
<text x="546.7" y="307.6">A7</text>
<text x="548.2" y="309.3">25</text>
<text x="519.6" y="312.8">7</text>
<text x="519.6" y="316.4">8</text>
<text x="521.1" y="314.6">D4</text>
<text x="546.7" y="314.6">A5</text>
<text x="548.2" y="316.4">23</text>
<text x="548.2" y="312.8">24</text>
<text x="519.6" y="319.9">9</text>
<text x="519.6" y="323.4">10</text>
<text x="521.1" y="318.1">D5</text>
<text x="521.1" y="321.7">D6</text>
<text x="546.7" y="321.7">A3</text>
<text x="546.7" y="318.1">A4</text>
<text x="548.2" y="323.4">21</text>
<text x="548.2" y="319.9">22</text>
<text x="519.6" y="327">11</text>
<text x="521.1" y="325.2">D7</text>
<text x="521.1" y="328.7">D8</text>
<text x="546.7" y="328.7">A1</text>
<text x="546.7" y="325.2">A2</text>
<text x="548.2" y="327">20</text>
<text x="341.7" y="330.5">1</text>
<text x="344.1" y="335.4">IN+</text>
<text x="370.9" y="335.4">OUT+</text>
<text x="373.4" y="330.5">3</text>
<text x="519.6" y="330.5">12</text>
<text x="519.6" y="334">13</text>
<text x="521.1" y="332.2">D9</text>
<text x="521.1" y="335.8">D10</text>
<text x="546.7" y="335.8">AREF</text>
<text x="546.7" y="332.2">A0</text>
<text x="548.2" y="334">18</text>
<text x="548.2" y="330.5">19</text>
<text x="168.5" y="339.7" transform="rotate(-90 168.5 339.7)">3</text>
<text x="175.5" y="339.7" transform="rotate(-90 175.5 339.7)">2</text>
<text x="182.6" y="339.7" transform="rotate(-90 182.6 339.7)">1</text>
<text x="341.7" y="341.1">2</text>
<text x="344.1" y="338.9">IN-</text>
<text x="370.9" y="338.9">OUT-</text>
<text x="373.4" y="341.1">4</text>
<text x="519.6" y="337.5">14</text>
<text x="519.6" y="341.1">15</text>
<text x="521.1" y="339.3">D11</text>
<text x="546.7" y="339.3">3V3</text>
<text x="548.2" y="341.1">16</text>
<text x="548.2" y="337.5">17</text>
<text x="169.9" y="342.1" transform="rotate(-90 169.9 342.1)">G</text>
<text x="176.9" y="342.1" transform="rotate(-90 176.9 342.1)">H</text>
<text x="184" y="342.1" transform="rotate(-90 184 342.1)">L</text>
<text x="521.1" y="342.8">D12</text>
<text x="546.7" y="342.8">D13</text>
<text x="427.7" y="353.8" transform="rotate(-90 427.7 353.8)">9</text>
<text x="429.2" y="351.3" transform="rotate(-90 429.2 351.3)">CAN-L</text>
<text x="434.8" y="353.8" transform="rotate(-90 434.8 353.8)">8</text>
<text x="436.2" y="351.3" transform="rotate(-90 436.2 351.3)">CAN-H</text>
</g>
<g font-size="3.2" fill="#fc0">
<text x="169.9" y="51.4" transform="rotate(-90 169.9 51.4)">S</text>
<text x="192.8" y="49.7" transform="rotate(-90 192.8 49.7)">S</text>
<text x="378" y="160.8" transform="rotate(-90 378 160.8)">S</text>
<text x="399.2" y="159" transform="rotate(-90 399.2 159)">S</text>
<text x="191" y="215.5" transform="rotate(-90 191 215.5)">S</text>
<text x="166.3" y="217.2" transform="rotate(-90 166.3 217.2)">S</text>
</g>
<g font-size="3.2" fill="#f00">
<text x="173.4" y="51.4" transform="rotate(-90 173.4 51.4)">Vin</text>
<text x="196.3" y="49.7" transform="rotate(-90 196.3 49.7)">Vin</text>
<text x="381.5" y="160.8" transform="rotate(-90 381.5 160.8)">Vin</text>
<text x="402.7" y="159" transform="rotate(-90 402.7 159)">Vin</text>
<text x="194.6" y="215.5" transform="rotate(-90 194.6 215.5)">Vin</text>
<text x="169.9" y="217.2" transform="rotate(-90 169.9 217.2)">Vin</text>
</g>
<g font-size="3.2">
<text x="176.9" y="51.4" transform="rotate(-90 176.9 51.4)">-</text>
<text x="199.8" y="49.7" transform="rotate(-90 199.8 49.7)">-</text>
<text x="385.1" y="160.8" transform="rotate(-90 385.1 160.8)">-</text>
<text x="406.2" y="159" transform="rotate(-90 406.2 159)">-</text>
<text x="198.1" y="215.5" transform="rotate(-90 198.1 215.5)">-</text>
<text x="173.4" y="217.2" transform="rotate(-90 173.4 217.2)">-</text>
<text x="546.7" y="297">GND</text>
<text x="548.2" y="295.2">29</text>
<text x="519.6" y="302.3">4</text>
<text x="521.1" y="304">GND</text>
<text x="251" y="352" transform="rotate(-90 251 352)">-</text>
<text x="254.5" y="352" transform="rotate(-90 254.5 352)">+</text>
<text x="295.1" y="348.5" transform="rotate(-90 295.1 348.5)">O</text>
<text x="298.6" y="348.5" transform="rotate(-90 298.6 348.5)">I</text>
</g>
<g font-size="3.2" fill="#000080">
<text x="47.6" y="58.6">WSH231</text>
<text x="501.4" y="118.1">Nema17</text>
<text x="427.3" y="128.7">Nema17</text>
<text x="225.5" y="137.9">JOINT_Y</text>
<text x="226.6" y="141.5">ID:0x02</text>
<text x="98.5" y="145">JOINT_X</text>
<text x="99.2" y="148.5">ID: 0x01</text>
<text x="333.9" y="153.4">Nema17</text>
<text x="225.2" y="173.2">Nema17 (60mm)</text>
<text x="481.5" y="169.7">WSH231</text>
<text x="444.3" y="183.8">JOINT_B</text>
<text x="514.7" y="185.6">JOINT_C</text>
<text x="447.1" y="189.1">ID:0x05</text>
<text x="515.5" y="189.1">ID: 0x06</text>
<text x="306.9" y="192.7">WSH231</text>
<text x="341.9" y="210.3">JOINT_A</text>
<text x="344.4" y="213.8">ID: 0x04</text>
<text x="227.3" y="261.3">JOINT_Z</text>
<text x="228.4" y="265">ID:0x03</text>
<text x="549.4" y="266.7">SERVO_MOTOR</text>
<text x="535.1" y="331.7" transform="rotate(-90 535.1 331.7)">ARDUINO_NANO</text>
<text x="350.2" y="340.8">XL4015</text>
<text x="190.7" y="357.7">CANable</text>
<text x="190.7" y="354.6">MKS</text>
<text x="289.3" y="356.7">SWITCH</text>
<text x="238.2" y="360.2">DC_FEMALE_PLUG</text>
</g>
<g font-size="3.2" fill="#840000">
<text x="548.4" y="254.6">1</text>
<text x="551.6" y="256.5">PWM</text>
<text x="548.4" y="258.2">2</text>
<text x="548.4" y="261.7">3</text>
<text x="551.6" y="260">+</text>
<text x="551.6" y="263.5">-</text>
</g>
<g font-size="2.5" fill="#00f">
<text x="165.6" y="40.5">KY-003</text>
<text x="188.6" y="38.7">KY-003</text>
<text x="188.6" y="41.6">Hall Effect</text>
<text x="165.6" y="43.3">Hall Effect</text>
<text x="373.8" y="149.9">KY-003</text>
<text x="394.9" y="148.1">KY-003</text>
<text x="373.8" y="152.7">Hall Effect</text>
<text x="394.9" y="150.9">Hall Effect</text>
<text x="162.1" y="206.3">KY-003</text>
<text x="162.1" y="209.1">Hall Effect</text>
<text x="186.8" y="204.5">KY-003</text>
<text x="186.8" y="207.4">Hall Effect</text>
</g>
</svg>
